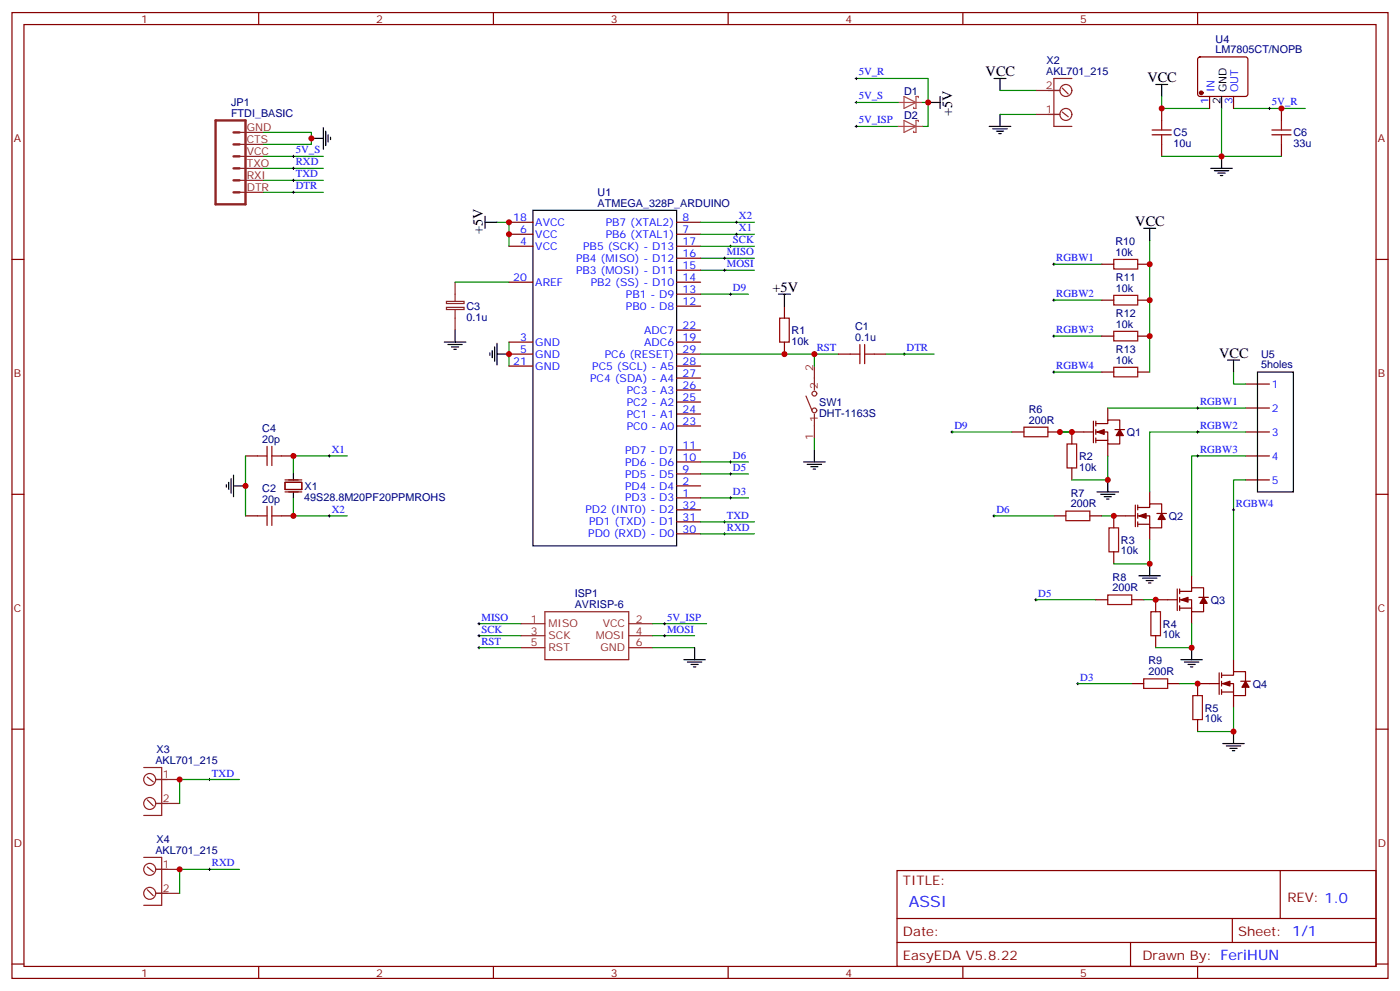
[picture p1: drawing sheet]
<svg xmlns="http://www.w3.org/2000/svg" width="412mm" height="292mm" viewBox="0 0 412 292" stroke-linecap="round" stroke-linejoin="round" font-family="sans-serif">
<g fill="none" stroke="#870000" stroke-width=".35">
<path d="M3.5 3.7h405.4v284.3h-405.4zM7.1 7.2h398.2v277.3h-398.2zM76.2 3.7v3.5M145.3 3.7v3.5M214.5 3.7v3.5M283.6 3.7v3.5M352.8 3.7v3.5M353 17l.5-.2h13.4l.5 .2 .2 .5v10.2l-.2 .5-.5 .2h-13.4l-.5-.2-.2-.5v-10.2zM342.2 31.9v3.6M356.3 28.4v3.5M363.4 28.4v3.5M377.5 31.9v3.6"/>
<path d="M342.2 42.5v3.5M377.5 42.5v3.5M3.5 76.4h3.6M149.9 65.4h7.1M149.9 69h7.1M149.9 72.5h7.1M199.3 65.4h7.1M199.3 69h7.1M199.3 72.5h7.1M199.3 76h7.1M199.3 79.6h7.1M324.6 77.8h3.5"/>
<path d="M335.1 77.8h3.6M405.3 76.4h3.6M149.9 83.1h7.1M199.3 83.1h7.1M199.3 86.6h7.1M199.3 90.1h7.1M199.3 97.2h7.1M231.1 90.1v3.6M324.6 88.4h3.5M324.6 99h3.5M335.1 88.4h3.6M335.1 99h3.6"/>
<path d="M149.9 100.7h7.1M149.9 104.2h7.1M149.9 107.8h7.1M199.3 100.7h7.1M199.3 104.2h7.1M199.3 107.8h7.1M199.3 111.3h7.1M199.3 114.8h7.1M199.3 118.4h7.1M231.1 100.7v3.5M246.9 104.2h3.6M257.5 104.2h3.6"/>
<path d="M324.6 109.5h3.5M335.1 109.5h3.6M366.9 113.1h7M72.3 134.2h3.5M82.9 134.2h3.5M199.3 139.5h7.1M199.3 136h7.1M199.3 132.5h7.1M199.3 121.9h7.1M199.3 125.4h7.1M298.1 127.2h3.5M308.7 127.2h3.5"/>
<path d="M315.7 137.8v3.5M322.1 124v6.4M322.1 127.2h-6.4v3.5M322.8 124.7h3.5v-1.1h3.5v2.9M322.8 127.2h3.5v3.5h3.5v-2.5M322.8 129.6h3.5M322.8 124v1.4M322.8 126.5v1.4M322.8 128.9v1.5M326.3 120.1v3.5M326.3 130.7v3.5M328.4 126.5h2.9"/>
<path d="M366.9 127.2h7M366.9 120.1h7M366.9 134.2h7M3.5 145.5h3.6M72.3 151.9h3.5M82.9 151.9h3.5M199.3 157.2h7.1M199.3 153.6h7.1M199.3 150.1h7.1M199.3 146.6h7.1M199.3 143.1h7.1M310.4 151.9h3.6"/>
<path d="M321 151.9h3.6M334.4 148.7v6.3M334.4 151.9h-6.3v3.5M335.1 149.4h3.6v-1.1h3.5v2.9M335.1 151.9h3.6v3.5h3.5v-2.5M335.1 154.3h3.6M335.1 148.7v1.4M335.1 151.2v1.4M335.1 153.6v1.4M338.7 144.8v3.5M338.7 155.4v3.5M340.8 151.2h2.8"/>
<path d="M366.9 141.3h7M405.3 145.5h3.6M322.8 176.6h3.5M328.1 162.5v3.5M333.4 176.6h3.5M346.8 173.4v6.3M346.8 176.6h-6.4v3.5M347.5 174.1h3.5v-1.1h3.5v2.9M347.5 176.6h3.5v3.5h3.5v-2.5M347.5 179h3.5M347.5 173.4v1.4M347.5 175.9v1.4"/>
<path d="M347.5 178.3v1.4M351 169.5v3.5M353.1 175.9h2.9M340.4 187.1v3.6M351 180.1v3.5M359.1 198.1v6.3M359.8 198.8h3.6v-1.1h3.5v2.9M359.8 198.1v1.4M363.4 194.2v3.5M3.5 214.7h3.6M333.4 201.3h3.5M344 201.3h3.5"/>
<path d="M352.8 211.8v3.6M359.1 201.3h-6.3v3.5M359.8 201.3h3.6v3.5h3.5v-2.5M359.8 203.7h3.6M359.8 200.6v1.4M359.8 203v1.4M363.4 204.8v3.5M365.5 200.6h2.8M405.3 214.7h3.6M264.2 256.3h141.1v28.2h-141.1zM377.1 256.3v14.1M264.2 270.4h141.1"/>
<path d="M264.2 277.5h141.1M333 277.5v7M363 270.4v7.1M3.5 283.8h3.6M76.2 284.5v3.5M145.3 284.5v3.5M214.5 284.5v3.5M283.6 284.5v3.5M352.8 284.5v3.5M405.3 283.8h3.6"/>
</g>
<path d="M63.5 35.5h8.8v24.6h-8.8zM68.8 39h1.8M68.8 49.6h1.8M68.8 53.1h1.8M68.8 56.6h1.8M68.8 42.5h1.8M68.8 46h1.8" fill="none" stroke="#8c2424" stroke-width=".71"/>
<g fill="none" stroke="#8c2424" stroke-width=".35">
<path d="M70.6 39h7M305.2 26.6h7M305.2 33.7h7M312.9 25.9l1.8 1.8M312.9 33l1.8 1.4M315.7 23.1h-5.3v14.1h5.3M70.6 56.6h7M70.6 53.1h7M70.6 49.6h7M70.6 46h7M70.6 42.5h7M131.5 90.5h5.2v.6h-5.2z"/>
<path d="M131.5 88.7h5.2v.7h-5.2zM134.1 83.1v5.6M134.1 91.2v6M237.4 116.6l1.8 4.2M239.9 107.8v7M239.9 121.9v7M153.5 183.6h7M153.5 187.1h7M153.5 190.7h7M160.5 180.1h24.7v14.1h-24.7zM185.2 183.6h7.1M185.2 187.1h7.1"/>
<path d="M185.2 190.7h7.1M42.3 226h5.3v14.1h-5.3M43.4 235.5l1.8 1.7M43.4 228.8l1.8 1.4M45.9 236.5h7M45.9 229.5h7M42.3 252.4h5.3v14.1h-5.3M43.4 255.2l1.8 1.4M45.9 255.9h7M43.4 261.9l1.8 1.8M45.9 263h7"/>
<circle cx="314" cy="26.6" r="1.76"/>
<circle cx="314" cy="33.7" r="1.76"/>
<circle cx="239.9" cy="115.9" r=".71"/>
<circle cx="239.9" cy="120.8" r=".71"/>
<circle cx="44.1" cy="229.5" r="1.76"/>
<circle cx="44.1" cy="236.5" r="1.76"/>
<circle cx="44.1" cy="255.9" r="1.76"/>
<circle cx="44.1" cy="263" r="1.76"/>
</g>
<g fill="none" stroke="#008700" stroke-width=".35">
<path d="M77.6 39h14.1v3.5h-14.1M252.2 23.1h21.2v14.1h-1.8M252.2 37.2h12.4M252.2 30.2h12.4M271.6 30.2h1.8M294.6 26.6h10.6M294.6 33.7h10.6M342.2 28.4v3.5h14.1M359.8 31.9v14.1M363.4 31.9h21.1M77.6 46h17.6M77.6 53.1h17.6"/>
<path d="M77.6 49.6h17.6M77.6 56.6h17.6M342.2 46h35.3M146.4 65.4h3.5v7.1M206.4 76h15.8M206.4 79.6h15.8M206.4 65.4h15.8M206.4 69h15.8M206.4 72.5h15.8M310.4 77.8h14.2M338.7 70.7v38.8M134.1 83.1h15.8"/>
<path d="M206.4 86.6h14.1M310.4 99h14.2M310.4 88.4h14.2M149.9 100.7v7.1M206.4 104.2h40.5M239.9 104.2v3.6M261.1 104.2h14.1M310.4 109.5h14.2M363.4 109.5v3.6h3.5M72.3 134.2v17.7M102.3 134.2h-15.9v5.3M206.4 139.5h14.1"/>
<path d="M206.4 136h14.1M239.9 128.9v3.6M280.5 127.2h17.6M312.2 127.2h3.5M326.3 134.2v7.1h-10.6M326.3 120.1h40.6M366.9 134.2h-15.9v35.3M366.9 127.2h-28.2v17.6M86.4 146.6v5.3h15.9M206.4 146.6h14.1M206.4 157.2h15.8M206.4 153.6h15.8"/>
<path d="M292.8 151.9h17.6M324.6 151.9h3.5M338.7 158.9v7.1h-10.6M366.9 141.3h-3.5v52.9M305.2 176.6h17.6M336.9 176.6h3.5M141.1 190.7h12.4M141.1 187.1h12.4M141.1 183.6h12.4M192.3 190.7h12.3M192.3 187.1h12.3M192.3 183.6h15.8"/>
<path d="M351 183.6v7.1h-10.6M317.5 201.3h15.9M347.5 201.3h5.3M363.4 208.3v7.1h-10.6M70.6 229.5h-17.7v7M70.6 255.9h-17.7v7.1"/>
</g>
<g fill="none" stroke="#000" stroke-width=".35">
<path d="M95.2 37.6v6.3M96 38.6v4.3M96.7 39.7v2.1M273.4 30.2h3.5M276.9 28.4v3.5M291.4 37.2h6.3M292.5 37.9h4.2M292.8 23.1h3.5M293.5 38.6h2.1M294.2 39.3h.7M294.6 23.1v3.5M294.6 33.7v3.5"/>
<path d="M340.4 24.9h3.6M342.2 24.9v3.5M359.8 28.4v3.5M91.7 40.7h3.5M97.4 40.4v.7M356.7 49.6h6.3M357.7 50.3h4.2M358.8 51h2.1M359.5 51.7h.7M359.8 46v3.6M142.9 65.4h3.5M142.9 63.7v3.5"/>
<path d="M157 61.9h42.3v98.8h-42.3zM336.9 67.2h3.5M338.7 67.2v3.5M134.1 97.2v3.5M229.3 86.6h3.5M231.1 86.6v3.5M130.9 100.7h6.3M131.9 101.4h4.3M133 102.1h2.1M133.7 102.8h.7M144.3 103.9v.7M145 103.2v2.1"/>
<path d="M145.7 102.1v4.3M146.4 104.2h3.5M146.4 101.1v6.3M361.6 106h3.5M363.4 106v3.5M370.4 109.5h10.6v35.3h-10.6zM68.8 139.9v6.3M86.4 139.5v1.8M236.7 136h6.4M237.8 136.7h4.2M238.8 137.4h2.1M239.5 138.1h.7"/>
<path d="M239.9 132.5v3.5M66.7 142.7v.7M67.4 142v2.1M68.1 140.9v4.3M68.8 143.1h3.5M86.4 144.8v1.8M323.1 144.8h6.4M324.2 145.5h4.2M325.3 146.2h2.1M326 146.9h.7M326.3 141.3v3.5M335.5 169.5h6.3"/>
<path d="M336.5 170.2h4.3M337.6 170.9h2.1M338.3 171.6h.7M338.7 166v3.5M201.4 194.2h6.4M202.5 194.9h4.2M203.6 195.6h2.1M204.3 196.3h.7M204.6 190.7v3.5M347.8 194.2h6.4M348.9 194.9h4.2M350 195.6h2.1"/>
<path d="M350.7 196.3h.7M351 190.7v3.5M360.2 218.9h6.3M361.2 219.6h4.3M363.4 215.4v3.5M362.3 220.3h2.1M363 221h.7"/>
</g>
<g fill="none" stroke="#a10000" stroke-width=".35">
<path d="M339.4 39.7h5.6M339.4 38.3h5.6M342.2 35.5v2.8M342.2 39.7v2.8M374.6 39.7h5.7M374.6 38.3h5.7M377.5 35.5v2.8M377.5 39.7v2.8M328.1 76.4h7v2.8h-7zM229.7 93.7h2.8v7h-2.8zM328.1 87h7v2.8h-7zM328.1 97.5h7v2.9h-7z"/>
<path d="M250.5 104.2h2.8M253.3 101.4v5.7M254.7 101.4v5.7M254.7 104.2h2.8M328.1 108.1h7v2.8h-7zM75.8 134.2h2.9M78.7 131.4v5.7M80.1 131.4v5.7M80.1 134.2h2.8M301.6 125.8h7.1v2.8h-7.1zM314.3 130.7h2.8v7.1h-2.8zM75.8 151.9h2.9"/>
<path d="M78.7 149v5.7M80.1 149v5.7M80.1 151.9h2.8M314 150.5h7v2.8h-7zM326.7 155.4h2.8v7.1h-2.8zM326.3 175.2h7.1v2.8h-7.1zM336.9 199.8h7.1v2.9h-7.1zM339 180.1h2.8v7h-2.8zM351.4 204.8h2.8v7h-2.8z"/>
</g>
<g fill="none" stroke="#000" stroke-width=".29">
<path d="M251.9 37.2h.7M251.9 30.2h.7M251.9 23.1h.7M252.2 22.8v.7M252.2 29.8v.7M252.2 36.9v.7M373.6 31.9h.7M373.9 31.6v.7M86.1 53.1h.7M86.1 49.6h.7M86.1 56.6h.7M86.1 46h.7"/>
<path d="M86.4 45.7v.7M86.4 49.2v.7M86.4 52.7v.7M86.4 56.3v.7M213.1 76h.7M213.1 79.6h.7M213.4 75.7v.7M213.4 79.2v.7M214.8 72.5h.7M215.2 72.1v.7M216.6 65.4h.7M216.6 69h.7"/>
<path d="M217 65.1v.7M217 68.6v.7M310.1 77.8h.7M310.4 77.4v.7M214.8 86.6h.7M215.2 86.3v.7M310.1 88.4h.7M310.1 99h.7M310.4 88v.7M310.4 98.6v.7M239.5 104.2h.7M239.9 103.9v.7"/>
<path d="M266 104.2h.7M266.3 103.9v.7M310.1 109.5h.7M310.4 109.2v.7M352.8 119.8v.7M96.7 134.2h.7M97 133.9v.7M214.8 139.5h.7M214.8 136h.7M215.2 135.6v.7M215.2 139.2v.7M280.1 127.2h.7"/>
<path d="M280.5 126.8v.7M352.4 127.2h.7M352.4 134.2h.7M352.4 120.1h.7M352.8 126.8v.7M352.8 133.9v.7M96.7 151.9h.7M97 151.5v.7M213.1 153.6h.7M213.1 157.2h.7M213.4 153.3v.7M213.4 156.8v.7"/>
<path d="M214.8 146.6h.7M215.2 146.2v.7M292.5 151.9h.7M292.8 151.5v.7M363 150.1h.7M363.4 149.8v.7M304.8 176.6h.7M305.2 176.2v.7M140.8 190.7h.7M140.8 187.1h.7M140.8 183.6h.7M141.1 183.3v.7"/>
<path d="M141.1 186.8v.7M141.1 190.3v.7M195.4 187.1h.7M195.4 183.6h.7M195.8 183.3v.7M195.8 186.8v.7M317.1 201.3h.8M317.5 200.9v.7M61.4 229.5h.7M61.7 229.1v.7M61.4 255.9h.7M61.7 255.6v.7"/>
</g>
<g fill="#870000" stroke="#870000" stroke-width=".35">
<path d="M323.1 127.2l2.2-.7v1.4z"/>
<path d="M329.8 126.5l1.1 1.7h-2.1z"/>
<path d="M335.5 151.9l2.1-.7v1.4z"/>
<path d="M342.2 151.2l1.1 1.7h-2.2z"/>
<path d="M347.8 176.6l2.2-.7v1.4z"/>
<path d="M354.5 175.9l1.1 1.7h-2.1z"/>
<path d="M360.2 201.3l2.1-.7v1.4z"/>
<path d="M366.9 200.6l1 1.7h-2.1z"/>
<circle cx="353.8" cy="27.3" r=".53"/>
</g>
<path d="M84 142h4.9v2.1h-4.9zM84 141.3h4.9M84 144.8h4.9" fill="none" stroke="#871200" stroke-width=".35"/>
<path d="M264.6 30.2h3.5M264.6 37.2h3.5M266.3 28.4l3.5 1.8-3.5 1.7zM266.3 35.5l3.5 1.7-3.5 1.8zM268.2 30.2h3.4M268.2 37.2h3.4M270.5 28.8v-.4h-.7v3.5h-.7v-.3M270.5 35.8v-.3h-.7v3.5h-.7v-.4" fill="none" stroke="#a64a4a" stroke-width=".35"/>
<g fill="#c00">
<circle cx="352.8" cy="201.3" r=".88"/>
<circle cx="340.4" cy="176.6" r=".88"/>
<circle cx="328.1" cy="151.9" r=".88"/>
<circle cx="315.7" cy="127.2" r=".88"/>
<circle cx="363.4" cy="215.4" r=".88"/>
<circle cx="351" cy="190.7" r=".88"/>
<circle cx="338.7" cy="166" r=".88"/>
<circle cx="326.3" cy="141.3" r=".88"/>
<circle cx="342.2" cy="31.9" r=".88"/>
<circle cx="86.4" cy="151.9" r=".88"/>
<circle cx="239.9" cy="104.2" r=".88"/>
<circle cx="149.9" cy="69" r=".88"/>
<circle cx="91.7" cy="40.7" r=".88"/>
<circle cx="149.9" cy="104.2" r=".88"/>
<circle cx="231.1" cy="104.2" r=".88"/>
<circle cx="86.4" cy="134.2" r=".88"/>
<circle cx="72.3" cy="143.1" r=".88"/>
<circle cx="359.8" cy="46" r=".88"/>
<circle cx="149.9" cy="65.4" r=".88"/>
<circle cx="312.2" cy="127.2" r=".88"/>
<circle cx="338.7" cy="99" r=".88"/>
<circle cx="338.7" cy="88.4" r=".88"/>
<circle cx="338.7" cy="77.8" r=".88"/>
<circle cx="52.9" cy="229.5" r=".88"/>
<circle cx="52.9" cy="255.9" r=".88"/>
<circle cx="377.5" cy="31.9" r=".88"/>
<circle cx="273.4" cy="30.2" r=".88"/>
</g>
<text font-size="4.6" fill="#00f" x="267.8" y="266.9">ASSI</text>
<g font-size="4.2">
<text x="290.3" y="22.4">VCC</text>
<text x="338" y="24.2">VCC</text>
<text x="280.5" y="34.2" transform="rotate(-90 280.5 34.2)">+5V</text>
<text x="142.2" y="68.9" transform="rotate(-90 142.2 68.9)">+5V</text>
<text x="334.4" y="66.5">VCC</text>
<text x="227.6" y="85.9">+5V</text>
<text x="359.1" y="105.3">VCC</text>
</g>
<g font-size="3.9" fill="#800">
<text x="266" y="260.5">TITLE:</text>
<text x="379.2" y="265.5">REV: 1.0</text>
<text x="266" y="275.7">Date:</text>
<text x="364.8" y="275.7">Sheet: 1/1</text>
<text x="266" y="282.8">EasyEDA V5.8.22</text>
<text x="336.5" y="282.8">Drawn By: FeriHUN</text>
</g>
<g font-size="3.2" fill="#800">
<text x="41.6" y="6.7">1</text>
<text x="110.8" y="6.7">2</text>
<text x="179.9" y="6.7">3</text>
<text x="249.1" y="6.7">4</text>
<text x="318.2" y="6.7">5</text>
<text x="4.1" y="41.8">A</text>
<text x="405.9" y="41.8">A</text>
<text x="4.1" y="110.9">B</text>
<text x="405.9" y="110.9">B</text>
<text x="4.1" y="180.1">C</text>
<text x="405.9" y="180.1">C</text>
<text x="4.1" y="249.2">D</text>
<text x="405.9" y="249.2">D</text>
<text x="41.6" y="287.5">1</text>
<text x="110.8" y="287.5">2</text>
<text x="179.9" y="287.5">3</text>
<text x="249.1" y="287.5">4</text>
<text x="318.2" y="287.5">5</text>
</g>
<g font-size="3.2" fill="#000080">
<text x="358.1" y="15.7">LM7805CT/NOPB</text>
<text x="358.1" y="12.6">U4</text>
<text x="308.2" y="22">AKL701_215</text>
<text x="308.3" y="18.8">X2</text>
<text x="266.4" y="27.8">D1</text>
<text x="68.1" y="34.4">FTDI_BASIC</text>
<text x="68.1" y="31.3">JP1</text>
<text x="266.4" y="34.9">D2</text>
<text x="345.7" y="40.1">C5</text>
<text x="381" y="40.1">C6</text>
<text x="345.7" y="43.3">10u</text>
<text x="381" y="43.3">33u</text>
<text x="176.1" y="57.7">U1</text>
<text x="176" y="60.9">ATMEGA_328P_ARDUINO</text>
<text x="328.6" y="75.3">10k</text>
<text x="328.6" y="72.1">R10</text>
<text x="328.7" y="82.7">R11</text>
<text x="328.7" y="85.9">10k</text>
<text x="137.4" y="94.4">0.1u</text>
<text x="137.4" y="91.3">C3</text>
<text x="328.7" y="93.3">R12</text>
<text x="233.2" y="101.5">10k</text>
<text x="233.2" y="98.3">R1</text>
<text x="251.9" y="100.4">0.1u</text>
<text x="251.9" y="97.2">C1</text>
<text x="328.7" y="96.5">10k</text>
<text x="328.7" y="107.1">10k</text>
<text x="328.7" y="103.9">R13</text>
<text x="371.5" y="105.4">U5</text>
<text x="371.5" y="108.5">5holes</text>
<text x="241.3" y="119.5">SW1</text>
<text x="241.3" y="122.7">DHT-1163S</text>
<text x="303" y="124.7">200R</text>
<text x="303.1" y="121.5">R6</text>
<text x="77.3" y="130.4">20p</text>
<text x="77.3" y="127.2">C4</text>
<text x="332" y="128.3">Q1</text>
<text x="317.9" y="135.4">R2</text>
<text x="317.9" y="138.5">10k</text>
<text x="77.3" y="148">20p</text>
<text x="77.3" y="144.8">C2</text>
<text x="89.6" y="147.4">49S28.8M20PF20PPMROHS</text>
<text x="89.7" y="144.2">X1</text>
<text x="315.4" y="149.4">200R</text>
<text x="315.4" y="146.2">R7</text>
<text x="344.3" y="153">Q2</text>
<text x="330.2" y="160.1">R3</text>
<text x="330.2" y="163.2">10k</text>
<text x="327.7" y="170.9">R8</text>
<text x="169.3" y="179">AVRISP-6</text>
<text x="169.3" y="175.8">ISP1</text>
<text x="327.7" y="174.1">200R</text>
<text x="356.7" y="177.7">Q3</text>
<text x="342.6" y="184.8">R4</text>
<text x="342.5" y="187.9">10k</text>
<text x="338.3" y="195.6">R9</text>
<text x="338.3" y="198.8">200R</text>
<text x="369" y="202.4">Q4</text>
<text x="354.9" y="209.5">R5</text>
<text x="354.9" y="212.6">10k</text>
<text x="46.1" y="221.7">X3</text>
<text x="45.8" y="224.9">AKL701_215</text>
<text x="45.8" y="251.4">AKL701_215</text>
<text x="46.1" y="248.2">X4</text>
</g>
<g font-size="3.2" fill="#00f">
<text x="252.9" y="22.2">5V_R</text>
<text x="252.9" y="29.3">5V_S</text>
<text x="357.7" y="27.1" transform="rotate(-90 357.7 27.1)">IN</text>
<text x="364.8" y="27.1" transform="rotate(-90 364.8 27.1)">OUT</text>
<text x="356" y="30.6" transform="rotate(-90 356 30.6)">1</text>
<text x="363" y="30.6" transform="rotate(-90 363 30.6)">3</text>
<text x="374.6" y="31">5V_R</text>
<text x="252.9" y="36.3">5V_ISP</text>
<text x="87.1" y="45.2">5V_S</text>
<text x="87.1" y="52.2">TXD</text>
<text x="87.1" y="48.7">RXD</text>
<text x="87.1" y="55.7">DTR</text>
<text x="151.2" y="65.1">18</text>
<text x="201.1" y="65.1">8</text>
<text x="217.7" y="64.6">X2</text>
<text x="153.2" y="68.6">6</text>
<text x="157.7" y="66.5">AVCC</text>
<text x="157.7" y="70">VCC</text>
<text x="178.4" y="66.5">PB7 (XTAL2)</text>
<text x="178.4" y="70">PB6 (XTAL1)</text>
<text x="201.1" y="68.6">7</text>
<text x="215.9" y="71.6">SCK</text>
<text x="217.7" y="68.1">X1</text>
<text x="153.2" y="72.1">4</text>
<text x="157.7" y="73.6">VCC</text>
<text x="169.7" y="77.1">PB4 (MISO) - D12</text>
<text x="171.8" y="73.6">PB5 (SCK) - D13</text>
<text x="201.1" y="72.1">17</text>
<text x="201.1" y="75.7">16</text>
<text x="214.1" y="75.1">MISO</text>
<text x="311.1" y="76.9">RGBW1</text>
<text x="151.2" y="82.7">20</text>
<text x="169.7" y="80.6">PB3 (MOSI) - D11</text>
<text x="201.1" y="79.2">15</text>
<text x="201.1" y="82.7">14</text>
<text x="214.1" y="78.7">MOSI</text>
<text x="157.7" y="84.1">AREF</text>
<text x="174" y="84.1">PB2 (SS) - D10</text>
<text x="184.4" y="87.7">PB1 - D9</text>
<text x="201.1" y="86.3">13</text>
<text x="201.1" y="89.8">12</text>
<text x="215.9" y="85.7">D9</text>
<text x="311.1" y="87.5">RGBW2</text>
<text x="184.4" y="91.2">PB0 - D8</text>
<text x="153.2" y="100.4">3</text>
<text x="157.7" y="101.8">GND</text>
<text x="189.8" y="98.2">ADC7</text>
<text x="189.8" y="101.8">ADC6</text>
<text x="201.1" y="96.8">22</text>
<text x="201.1" y="100.4">19</text>
<text x="311.1" y="98.1">RGBW3</text>
<text x="151.2" y="107.4">21</text>
<text x="153.2" y="103.9">5</text>
<text x="157.7" y="105.3">GND</text>
<text x="178.1" y="105.3">PC6 (RESET)</text>
<text x="201.1" y="103.9">29</text>
<text x="201.1" y="107.4">28</text>
<text x="240.6" y="103.4">RST</text>
<text x="267.1" y="103.4">DTR</text>
<text x="157.7" y="108.8">GND</text>
<text x="173.8" y="112.4">PC4 (SDA) - A4</text>
<text x="174.5" y="108.8">PC5 (SCL) - A5</text>
<text x="201.1" y="110.9">27</text>
<text x="311.1" y="108.7">RGBW4</text>
<text x="184.6" y="115.9">PC3 - A3</text>
<text x="184.6" y="119.4">PC2 - A2</text>
<text x="201.1" y="114.5">26</text>
<text x="201.1" y="118">25</text>
<text x="353.5" y="119.2">RGBW1</text>
<text x="374.6" y="114.1">1</text>
<text x="184.6" y="122.9">PC1 - A1</text>
<text x="201.1" y="121.5">24</text>
<text x="201.1" y="125.1">23</text>
<text x="374.6" y="121.2">2</text>
<text x="184.6" y="126.5">PC0 - A0</text>
<text x="281.2" y="126.3">D9</text>
<text x="353.5" y="126.3">RGBW2</text>
<text x="374.6" y="128.2">3</text>
<text x="97.7" y="133.3">X1</text>
<text x="184.1" y="137.1">PD6 - D6</text>
<text x="184.1" y="133.5">PD7 - D7</text>
<text x="201.1" y="135.6">10</text>
<text x="201.1" y="132.1">11</text>
<text x="215.9" y="135.1">D6</text>
<text x="353.5" y="133.3">RGBW3</text>
<text x="374.6" y="135.3">4</text>
<text x="184.1" y="140.6">PD5 - D5</text>
<text x="201.1" y="142.7">2</text>
<text x="201.1" y="139.2">9</text>
<text x="215.9" y="138.6">D5</text>
<text x="374.6" y="142.3">5</text>
<text x="184.1" y="147.6">PD3 - D3</text>
<text x="184.1" y="144.1">PD4 - D4</text>
<text x="201.1" y="149.8">32</text>
<text x="201.1" y="146.2">1</text>
<text x="215.9" y="145.7">D3</text>
<text x="364.1" y="149.2">RGBW4</text>
<text x="97.7" y="151">X2</text>
<text x="172.4" y="151.2">PD2 (INT0) - D2</text>
<text x="173.5" y="154.7">PD1 (TXD) - D1</text>
<text x="201.1" y="153.3">31</text>
<text x="214.1" y="152.8">TXD</text>
<text x="293.5" y="151">D6</text>
<text x="173.3" y="158.2">PD0 (RXD) - D0</text>
<text x="201.1" y="156.8">30</text>
<text x="214.1" y="156.3">RXD</text>
<text x="305.9" y="175.7">D5</text>
<text x="141.8" y="182.7">MISO</text>
<text x="196.5" y="182.7">5V_ISP</text>
<text x="141.8" y="189.8">RST</text>
<text x="141.8" y="186.3">SCK</text>
<text x="196.5" y="186.3">MOSI</text>
<text x="318.2" y="200.4">D3</text>
<text x="62.4" y="228.6">TXD</text>
<text x="62.4" y="255.1">RXD</text>
</g>
<g font-size="3.2" fill="#8d2323">
<text x="308.1" y="26.3">2</text>
<text x="308.1" y="33.3">1</text>
<text x="72.7" y="38.6">GND</text>
<text x="72.7" y="45.7">VCC</text>
<text x="72.7" y="42.2">CTS</text>
<text x="72.7" y="52.7">RXI</text>
<text x="72.7" y="49.2">TXO</text>
<text x="72.7" y="56.3">DTR</text>
<text x="239.5" y="109.2" transform="rotate(-90 239.5 109.2)">2</text>
<text x="240.9" y="114.4" transform="rotate(-90 240.9 114.4)">2</text>
<text x="240.9" y="124.4" transform="rotate(-90 240.9 124.4)">1</text>
<text x="239.5" y="129.5" transform="rotate(-90 239.5 129.5)">1</text>
<text x="156.4" y="183.3">1</text>
<text x="161.6" y="184.7">MISO</text>
<text x="177.5" y="184.7">VCC</text>
<text x="187.3" y="183.3">2</text>
<text x="156.4" y="186.8">3</text>
<text x="156.4" y="190.3">5</text>
<text x="161.6" y="188.2">SCK</text>
<text x="161.6" y="191.7">RST</text>
<text x="175.5" y="188.2">MOSI</text>
<text x="176.9" y="191.7">GND</text>
<text x="187.3" y="190.3">6</text>
<text x="187.3" y="186.8">4</text>
<text x="48" y="229.1">1</text>
<text x="48" y="236.2">2</text>
<text x="48" y="255.6">1</text>
<text x="48" y="262.6">2</text>
</g>
<g font-size="3.2">
<text x="361.2" y="27.1" transform="rotate(-90 361.2 27.1)">GND</text>
<text x="359.5" y="30.6" transform="rotate(-90 359.5 30.6)">2</text>
</g>
</svg>
